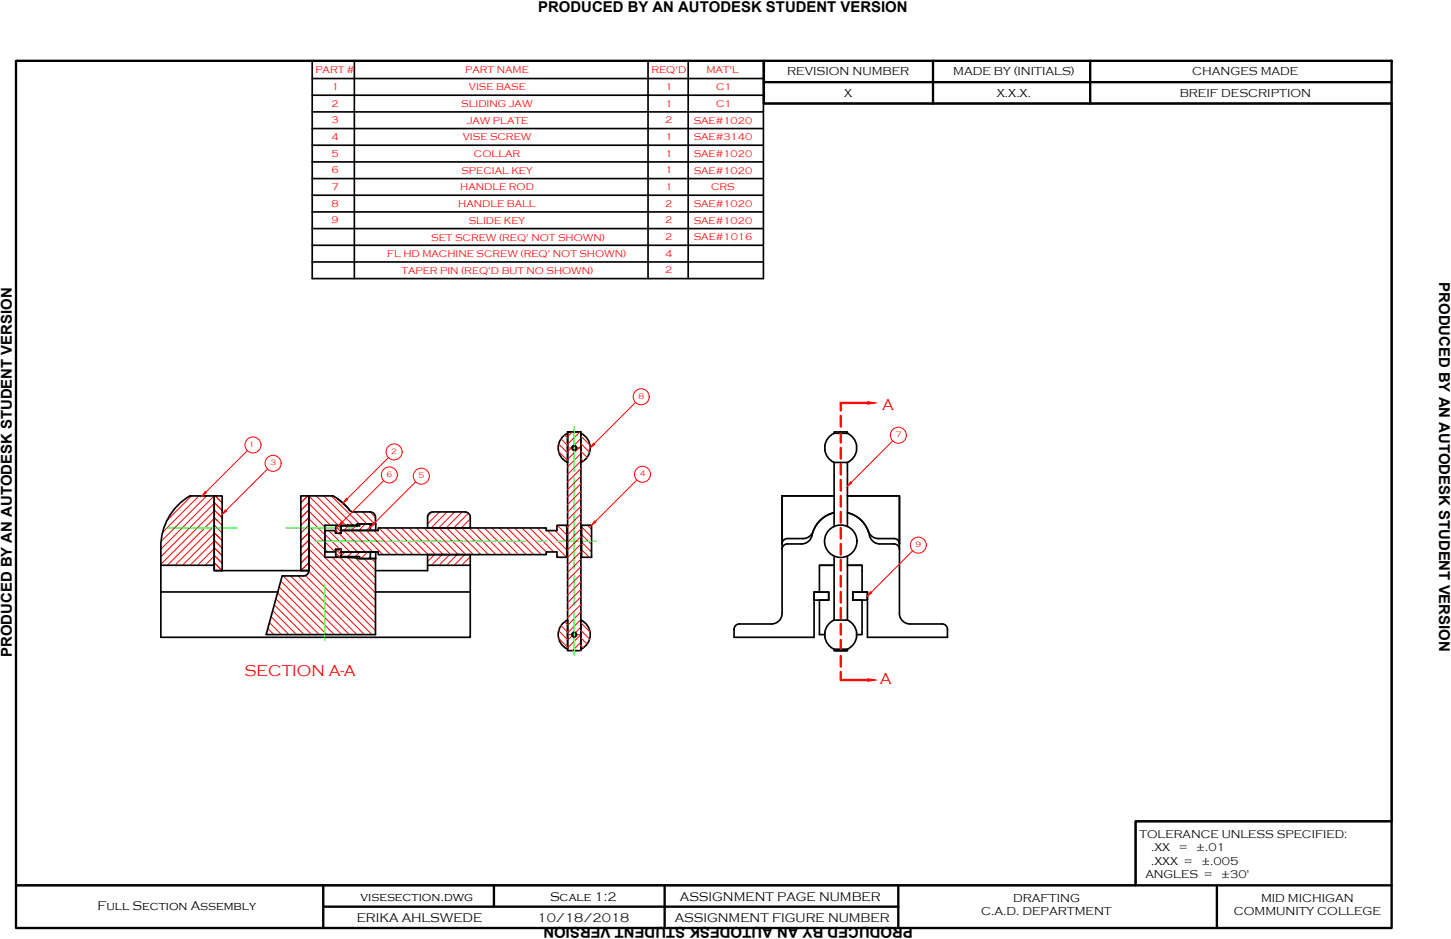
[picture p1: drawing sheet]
<svg xmlns="http://www.w3.org/2000/svg" width="432mm" height="279mm" viewBox="0 0 432 279" stroke-linecap="round" stroke-linejoin="round" font-family="sans-serif">
<!-- layer: SECTION LINES -->
<g fill="none" stroke="#f00" stroke-width=".3">
<path d="M166.3 134.4l2.6 2.6M166.3 132.1l2.6 2.7M167 130.6l1.9 1.9M168.1 129.4l.8 .9M170.3 133.1l-1.4 1.3M170.3 128.5l-1.4 1.4M172.6 128.5l-3.7 3.7M172.9 132.7l-4 4M172.9 134.9l-4 4M172.9 137.2l-4 3.9M172.9 139.4l-4 4M172.9 130.5l-2.2 2.1"/>
<path d="M172.9 136.5l.7 .7M172.9 134.2l1.8 1.9M172.9 132l2.6 2.6M172.9 129.8l2.7 2.7M57 147.6l-7.3 7.2M59.2 147.6l-10.8 10.8M61.5 147.6l-13.6 13.5M63.7 147.6l-15.8 15.8M63.7 156.2l2.4 2.4M63.7 149.8l-15.8 15.9M63.7 152l-15.8 15.9M63.7 154.3l-13.9 13.9"/>
<path d="M63.7 156.5l-11.7 11.7M63.7 158.8l-9.4 9.4M63.7 149.5l2.4 2.4M63.7 151.7l2.4 2.4M63.7 154l2.4 2.4M63.7 158.5l2.4 2.4M64.1 147.6l2 2M89.7 154l2.2-2.3-2.4 2.4M90.9 155l1-1-2.4 2.3M91.6 147.6l-2.1 2M91.9 156.2l-2.4 2.4M91.9 158.8l4.8 4.8"/>
<path d="M91.9 156.6l4.8 4.7M91.9 154.3l4.8 4.8M91.9 152.1l4.8 4.7M91.9 149.8l6.5 6.5M91.9 147.6l8.7 8.7M91.9 149.5l-2.4 2.4M91.9 158.5l-2.4 2.3M94.1 147.6l8.8 8.7M96.4 147.6l8.7 8.6M96.7 159l4.4 4.4M97.8 157.9l6.4 6.3M98.6 147.6l8.3 8.3"/>
<path d="M99.9 157.8l.8 .8M99.9 156.7l1.6 1.5M100.8 158.7l5.6 5.5M100.9 156.5l.6 .6M102.3 157.9l6.3 6.3M103.6 156.5l-1.3 1.3M104.5 157.9l6.4 6.3M105.6 152.3l3.6 3.6M105.9 156.5l-1.3 1.3M106.8 157.9l4.9 4.9M107.9 152.3l3.5 3.6M108.7 155.9l-1.9 1.9"/>
<path d="M109 157.9l2.7 2.7M110.1 152.3l1.6 1.7M110.2 156.6l-1.1 1.2M111.3 157.9l.4 .4M111.8 158.4l6.6 6.6M112.7 157.1l8 7.9M115 157.1l7.9 7.9M117.2 157.1l8 7.9M119.5 157.1l7.9 7.9M121.7 157.1l7.9 7.9M124 157.1l7.9 7.9M126.2 157.1l7.9 7.9"/>
<path d="M128.4 157.1l8 7.9M128.5 152.4l-1.2 1.2M130.7 157.1l7.9 7.9M130.8 152.3l-3.6 3.6M132.9 157.1l8 7.9M133 152.3l-4.7 4.8M135.2 157.1l7.9 7.9M135.3 152.3l-4.8 4.8M137.4 157.1l8 7.9M137.5 152.3l-4.7 4.8M139.4 152.7l-4.4 4.4M139.7 157.1l7.9 7.9"/>
<path d="M139.9 154.4l-2.6 2.7M139.9 156.6l-.4 .5M141.9 157.1l7.9 7.9M144.2 157.1l7.9 7.9M146.4 157.1l7.9 7.9M148.7 157.1l7.9 7.9M150.9 157.1l7.9 7.9M153.1 157.1l8 7.9M155.4 157.1l7.2 7.2M157.6 157.1l7.2 7.1M159.9 157.1l8.7 8.7M162.1 157.1l.5 .4"/>
<path d="M162.9 157.9l5.8 5.8M165.2 157.9l3.5 3.5M165.8 156.3l2.9 2.9M168.1 156.3l.6 .6M172.9 141.7l-4 3.9M172.9 143.9l-4 4M172.9 146.2l-4 3.9M172.9 148.4l-4 4M172.9 150.7l-4 3.9M172.9 152.9l-4 4M172.9 155.2l-4 3.9M172.9 157.4l-4 4"/>
<path d="M172.9 159.6l-4 4M173.1 159.1l2.9 2.9M173.1 156.8l2.9 3M174.8 156.3l1.2 1.2M63.7 161l-7.2 7.2M63.7 163.2l-4.9 5M63.7 165.5l-2.7 2.7M63.7 167.7l-.4 .5M63.7 160.7l2.4 2.4M63.7 163l2.4 2.3M63.7 165.2l2.4 2.4M63.7 167.5l2.4 2.3"/>
<path d="M63.7 169.7l.1 .1M81.6 180l8.9 8.8M82.1 178.2l10.6 10.6M82.6 176.4l12.4 12.4M83.1 174.7l14.1 14.1M83.5 172.9l16 15.9M84.3 171.4l17.4 17.4M86.5 171.4l17.5 17.4M88.7 171.4l17.5 17.4M90.9 171.3l17.6 17.5M91.9 170l18.8 18.8M91.9 167.8l19.8 19.8"/>
<path d="M91.9 165.5l19.8 19.9M91.9 163.3l19.8 19.8M91.9 161.1l19.8 19.8M91.9 160.7l-2.4 2.4M91.9 163l-2.4 2.3M91.9 165.2l-2.4 2.4M91.9 167.4l-2.3 2.4M91.9 169.7l-.1 .1M96.7 161.2l3 3M96.7 163.5l.7 .7M98.9 165.8l12.8 12.8M99.9 164.5l1.1 1.1"/>
<path d="M100 163.5l1.5 1.5M101.2 165.8l10.5 10.6M101.2 163.5l.3 .4M101.5 163.8l.4 .4M102.6 164.3l-1.1 1.1M103.4 165.8h.1M103.5 165.9l8.2 8.3M104.8 164.3l-1.3 1.3M105.7 165.9l6 6M107.1 164.3l-1.4 1.3M108.3 166.2l3.4 3.5M109.3 164.3l-1.9 1.9"/>
<path d="M110.2 165.6l-.6 .6M110.5 166.2l1.2 1.2M111.8 160.7l4.4 4.3M111.8 162.9l2.1 2.1M129.3 165l-2.1 2.1M131.6 165l-3.2 3.2M133.8 165l-3.2 3.2M136.1 165l-3.2 3.2M138.3 165l-3.2 3.2M139.9 165.6l-2.5 2.6M139.9 167.9l-.3 .3M165.7 165.2l.7 .6"/>
<path d="M172.9 161.9l-4 4M172.9 164.1l-4 4M172.9 166.4l-4 3.9M172.9 168.6l-4 4M172.9 170.9l-4 3.9M172.9 173.1l-4 4M172.9 175.4l-4 3.9M172.9 177.6l-4 4M172.9 179.9l-4 3.9M173.1 161.3l2.9 3M173.1 163.5l2.2 2.3M173.1 165.8h.1"/>
<path d="M79.2 188.8h.1M79.7 187l1.8 1.8M80.2 185.3l3.6 3.5M80.7 183.5l5.3 5.3M81.1 181.7l7.1 7.1M166.3 189.9l2.6 2.7M166.3 187.7l2.6 2.7M167 186.2l1.9 1.9M168.1 185l.8 .9M170.3 189.1l-1.4 1.5M172.9 182.1l-4 4M172.9 184.3l-4 4"/>
<path d="M172.9 188.8l-4 4M172.9 191.1l-2.6 2.5M172.9 186.6l-1.7 1.7M172.9 193.3l-.3 .3M172.9 192.1l.7 .7M172.9 189.8l1.8 1.9M172.9 187.6l2.6 2.6M172.9 185.3l2.7 2.7"/>
</g>
<!-- layer: OBJECT LINES -->
<g fill="none" stroke="#000" stroke-width=".5">
<path d="M4.8 18.1h222.5v12.7h186.8v213.6h-76.2v19h-333.1zM92.9 18.2h134.3v64.7h-134.3zM105.5 18.2v64.7M192.8 18.2v64.7M204.8 18.2v64.7M92.9 38.2h134.3M92.9 33.3h134.3M92.9 28.3h134.3M92.9 23.4h134.3M92.9 58.1h134.3M92.9 53.1h134.3M92.9 48.2h134.3"/>
<path d="M92.9 43.2h134.3M92.9 63.1h134.3M92.9 68h134.3M92.9 73h134.3M92.9 77.9h134.3M167.7 129.7l1.2-.8v8.7a4.8 4.8 0 0 1-1.2-7.9zM168.9 128.5h4v65.1h-4zM168.9 128.5h4M172.9 128.9a4.8 4.8 0 0 1 2.8 4.4 4.8 4.8 0 0 1-2.8 4.3zM248.2 128.9a4.8 4.8 0 0 0-2.8 4.4 4.8 4.8 0 0 0 2.8 4.3M248.2 128.9v-.4h4v.4M248.2 128.9h4"/>
<path d="M248.2 137.6h4M248.2 137.6v19.1M252.2 128.9a4.8 4.8 0 0 1 2.8 4.4 4.8 4.8 0 0 1-2.8 4.3M252.2 137.6v19.1M63.7 147.6h2.4v22.2h-2.4zM89.5 147.6h2.4v22.2h-2.4zM91.9 157.1v12.7M99.1 147.5a17.5 17.5 0 0 1 4.9 4.2M99.1 147.6h-7.2v22.2M99.9 158.7v-2.2h1.6v2.2M99.9 158.6h1.6M100.5 148.5l1.6 1.2 1.9 2"/>
<path d="M101.5 158.7h-1.7v-.8h-3.1v6.3h3.1v-.8h1.7M101.5 157.8h10.3M103.4 156.3h-6.7v9.5h6.7M103.9 151.7l.6 .5 .7 .1h5a1.57 1.57 0 0 1 1.5 1.6v2M106.2 156.2h-2.8v.3M110.2 155.9h-3.2v.6h-5.5v1.4M110.2 155.9h1.6v2M110.2 155.9v1.9M111.7 155.9h-5.5v.6M127.9 152.6l.9-.3h9.6a1.59 1.59 0 0 1 1.5 1.6v3.2h-12.7v-3.2l.1-.5zM168.7 156.3v9.5M168.9 156.3h-3.2v1.6h-3.1v-.8h-50v.8h-11.1v.8"/>
<path d="M172.9 156.3h3.1v9.5h-3.1M173.1 156.3v9.5M248.2 147.6h-15.5v34.9a3.2 3.2 0 0 1-3.1 3.2h-9.6M258.4 158.1l.6 1 1.3 1 1.1 .2 4.7-.1a1.59 1.59 0 0 1 1.6 1.6v-14.2h-15.5h15.5v34.9a3.2 3.2 0 0 0 3.1 3.2h9.6M258.4 158.1a8.7 8.7 0 0 0-6.2-5.5 9 9 0 0 1 6.7 7.3 3.2 3.2 0 0 0 3 2h4.2M47.9 176.1h34.8M47.9 168.2h15.8M91.9 169.8h-28.2v-22.2h-7.2a17.4 17.4 0 0 0-8.6 15v27h92v-24.6h-12.7v4.8h-15.5M99.9 163.4v2.2h1.6v-2.2M99.9 163.5h1.6M101.5 163.4v2.2h5.5v.6h3.2M101.5 164.3l10.3-.1v2h-1.6"/>
<path d="M101.5 163.4v.8h11.1v.8h50v-.8h3.1v1.6h3.2M103.4 165.6v.3h2.8h-2.8M106.2 165.6v.6h5.5v22.6h-32.5l4.8-17.4h6.3a1.59 1.59 0 0 0 1.6-1.6M110.2 164.3v1.9M111.5 176.1h28.4M127.2 168.2h12.7M232.7 161.8a1.58 1.58 0 0 1 1.6-1.5h4.7a3.5 3.5 0 0 0 3.3-3 8.7 8.7 0 0 1 5.9-4.7 9 9 0 0 0-6.7 7.3 3.2 3.2 0 0 1-3 2h-4.2M234.3 161.8a1.59 1.59 0 0 0-1.6 1.6M242.3 176.2h4.3v2.4h-4.3zM243.9 168.2h4.3h-4.3v7.9h-1.6v13.5h-23.8l-.1-2.4a1.59 1.59 0 0 1 1.6-1.5M243.9 176.2h2.7v2.4h-2.7v10.2h1.6M248.2 165.4v19.1"/>
<path d="M252.2 165.4v19.1M253.8 178.6v-2.4l4.3-.1v13.5h23.9v-2.4a1.59 1.59 0 0 0-1.6-1.5M253.8 178.6h2.7v10.2h-1.6M253.8 176.2h4.3v2.4h-4.3zM256.6 168.2h-4.4h4.4v7.9M266.1 161.8a1.59 1.59 0 0 1 1.6 1.6M167.7 185.2l1.2-.7v8.7a4.8 4.8 0 0 1-1.2-8zM172.9 184.5a4.8 4.8 0 0 1 2.8 4.3 4.8 4.8 0 0 1-2.8 4.4zM248.2 184.5a4.8 4.8 0 0 0-2.8 4.3 4.8 4.8 0 0 0 2.8 4.4M248.2 193.2v.4h4M248.2 184.5h4M248.2 193.2h4"/>
<path d="M252.2 184.5a4.8 4.8 0 0 1 2.8 4.3 4.8 4.8 0 0 1-2.8 4.4M252.2 193.2v.4h-4"/>
<circle cx="170.9" cy="133.3" r=".66"/>
<circle cx="250.2" cy="161.1" r="4.8"/>
<circle cx="170.9" cy="188.8" r=".66"/>
</g>
<!-- layer: CENTERLINE -->
<g fill="none" stroke="#0f0" stroke-width=".3">
<path d="M170.9 127v13.4M49.7 157.1h20.9M85.1 157.1h16.4M103.7 157.1h1.3M170.9 142v9.5M170.9 153.1v16.1M94 161.1h20.2M96.6 173.8v16.8M115.1 161.1h41.3M159.6 161.1h3.2M165.9 161.1h11.7M170.9 170.6v9.5"/>
<path d="M170.9 181.7v13.4"/>
</g>
<!-- layer: DIMENSIONS -->
<g fill="none" stroke="#f00" stroke-width=".3">
<path d="M189.1 119.8l-12.3 12.3M73.6 134.1l-12.4 12.3M79.6 139.6l-12.4 12.3M115.6 136.2l-12.4 12.3M168.7 133.3h4.4M170.9 131.1v4.4M265.7 131.2l-12.4 12.4M114.2 143l-12.4 12.4M123.7 143.4l-12.4 12.3M189.5 142.8l-12.3 12.4M271.6 163.9l-12.4 12.4M168.7 188.8h4.4"/>
<path d="M170.9 186.6v4.4"/>
<circle cx="190.8" cy="118.1" r="2.39"/>
<circle cx="75.3" cy="132.4" r="2.39"/>
<circle cx="81.3" cy="137.9" r="2.39"/>
<circle cx="117.3" cy="134.5" r="2.39"/>
<circle cx="267.3" cy="129.5" r="2.39"/>
<circle cx="115.9" cy="141.3" r="2.39"/>
<circle cx="125.4" cy="141.7" r="2.39"/>
<circle cx="191.2" cy="141.1" r="2.39"/>
<circle cx="273.3" cy="162.2" r="2.39"/>
</g>
<!-- layer: CUTTING PLANE LINE -->
<g fill="none" stroke="#f00" stroke-width=".7">
<path d="M258.2 119.9h-8v2.3M250.2 123.8v3.1M250.2 128.5v3.2M250.2 133.3v3.2M250.2 138v3.2M250.2 142.8v3.2M250.2 147.6v3.1M250.2 152.3v3.2M250.2 157.1v3.2M250.2 161.9v3.1M250.2 166.6v3.2M250.2 171.4v3.2"/>
<path d="M250.2 176.1v3.2M250.2 180.9v3.2M250.2 185.7v3.1M250.2 190.4v3.2M250.2 195.2v3.2M250.2 200v2.2M250.2 202.3h8"/>
</g>
<g fill="#f00" stroke="#f00" stroke-width=".3">
<path d="M258.2 119.5l2.3 .4-2.3 .4z"/>
<path d="M258.2 202l2.3 .3-2.3 .4z"/>
</g>
<!-- layer: DIMENSIONS -->
<g fill="#f00" stroke="#f00" stroke-width=".3">
<path d="M103 148.3l.4 .4-1.3 .9z"/>
<path d="M61.1 146.3l.3 .3-1.3 1z"/>
<path d="M176.6 131.9l.4 .4-1.3 .9z"/>
<path d="M253.1 143.4l.4 .3-1.3 1z"/>
<path d="M259.1 176.1l.3 .3-1.3 1z"/>
<path d="M177 155l.4 .4-1.4 .9z"/>
<path d="M111.2 155.6l.3 .3-1.3 1z"/>
<path d="M101.6 155.2l.4 .4-1.3 .9z"/>
<path d="M67.1 151.7l.3 .4-1.3 .9z"/>
</g>
<!-- layer: BORDER -->
<path d="M4.8 18.1h409.3v258h-409.3zM227.3 18.1v12.7h186.8M277.7 18.1v12.7M324.4 18.1v12.7M227.3 24.4h186.8M4.8 263.4h409.3M96.2 263.4v12.7M96.2 269.8h171.1M147 263.4v6.4M197.8 263.4v12.7M267.3 263.4v12.7M362.1 263.4v12.7" fill="none" stroke="#000" stroke-width=".7"/>
<!-- layer: Title Block -->
<path d="M414.1 244.4h-76.2v19" fill="none" stroke="#000" stroke-width=".7"/>
<g font-size="4.8" fill="#f00">
<text x="262.5" y="122.1">A</text>
<text x="72.8" y="201.2">SECTION A-A</text>
<text x="261.9" y="203.6">A</text>
</g>
<g font-size="4.4">
<text x="160.2" y="3.5">PRODUCED BY AN AUTODESK STUDENT VERSION</text>
<text x="428.3" y="84" transform="rotate(90 428.3 84)">PRODUCED BY AN AUTODESK STUDENT VERSION</text>
<text x="3.5" y="195.4" transform="rotate(-90 3.5 195.4)">PRODUCED BY AN AUTODESK STUDENT VERSION</text>
<text x="271.6" y="275.9" transform="rotate(180 271.6 275.9)">PRODUCED BY AN AUTODESK STUDENT VERSION</text>
</g>
<g font-size="3.8">
<text x="107.3" y="268">visesection.dwg</text>
<text x="163.7" y="268">Scale 1:2</text>
<text x="202.4" y="268">ASSIGNMENT PAGE NUMBER</text>
<text x="29" y="270.9">Full Section Assembly</text>
<text x="106.2" y="274.2">ERIKA AHLSWEDE</text>
<text x="159.9" y="274.2">10/18/2018</text>
<text x="200.8" y="274.2">ASSIGNMENT FIGURE NUMBER</text>
</g>
<g font-size="3.5">
<text x="234.3" y="22.4">REVISION NUMBER</text>
<text x="283.7" y="22.4">MADE BY (INITIALS)</text>
<text x="354.8" y="22.4">CHANGES MADE</text>
<text x="251.2" y="28.9">X</text>
<text x="296.6" y="28.9">X.X.X.</text>
<text x="351.1" y="28.9">BREIF DESCRIPTION</text>
<text x="301.5" y="268.4">DRAFTING</text>
<text x="375.3" y="268.4">MID MICHIGAN</text>
<text x="292" y="272.3">C.A.D. DEPARTMENT</text>
<text x="367.2" y="272.3">COMMUNITY COLLEGE</text>
</g>
<g font-size="3.4">
<text x="339.1" y="249.5">TOLERANCE UNLESS SPECIFIED:</text>
<text x="342.6" y="253.3">.XX</text>
<text x="342.6" y="257.3">.XXX =</text>
<text x="350.8" y="253.3">=</text>
<text x="356" y="253.3">±.01</text>
<text x="357.5" y="257.3">±.005</text>
<text x="340.8" y="261.2">ANGLES =</text>
<text x="363.4" y="261.2">±30'</text>
</g>
<g font-size="3" fill="#f00">
<text x="93.9" y="21.7">PART #</text>
<text x="138.5" y="21.7">PART NAME</text>
<text x="193.9" y="21.7">REQ'D</text>
<text x="210.2" y="21.7">MAT'L</text>
<text x="98.7" y="26.8">1</text>
<text x="139.5" y="26.8">VISE BASE</text>
<text x="198" y="26.8">1</text>
<text x="213.1" y="26.8">C1</text>
<text x="98.7" y="31.8">2</text>
<text x="137.3" y="31.8">SLIDING JAW</text>
<text x="198" y="31.7">1</text>
<text x="213.1" y="31.8">C1</text>
<text x="98.7" y="41.6">4</text>
<text x="98.7" y="36.7">3</text>
<text x="137.7" y="41.7">VISE SCREW</text>
<text x="138.9" y="36.8">JAW PLATE</text>
<text x="198" y="36.7">2</text>
<text x="198" y="41.6">1</text>
<text x="206.4" y="41.7">SAE#3140</text>
<text x="206.4" y="36.8">SAE#1020</text>
<text x="98.6" y="46.7">5</text>
<text x="141.1" y="46.6">COLLAR</text>
<text x="198" y="46.6">1</text>
<text x="206.4" y="46.7">SAE#1020</text>
<text x="98.6" y="51.6">6</text>
<text x="137.3" y="51.6">SPECIAL KEY</text>
<text x="198" y="51.6">1</text>
<text x="206.4" y="51.6">SAE#1020</text>
<text x="98.7" y="56.6">7</text>
<text x="137" y="56.6">HANDLE ROD</text>
<text x="198" y="56.5">1</text>
<text x="211.6" y="56.6">CRS</text>
<text x="98.7" y="61.5">8</text>
<text x="136.4" y="61.6">HANDLE BALL</text>
<text x="198" y="61.5">2</text>
<text x="206.4" y="61.6">SAE#1020</text>
<text x="98.7" y="66.5">9</text>
<text x="128.3" y="71.6">SET SCREW (REQ' NOT SHOWN)</text>
<text x="139.5" y="66.5">SLIDE KEY</text>
<text x="198" y="66.5">2</text>
<text x="198" y="71.4">2</text>
<text x="206.4" y="66.5">SAE#1020</text>
<text x="206.5" y="71.5">SAE#1016</text>
<text x="115.2" y="76.6">FL HD MACHINE SCREW (REQ' NOT SHOWN)</text>
<text x="198" y="76.4">4</text>
<text x="119.5" y="81.6">TAPER PIN (REQ'D BUT NO SHOWN)</text>
<text x="198" y="81.4">2</text>
</g>
<g font-size="2.4" fill="#f00">
<text x="190" y="118.6">8</text>
<text x="266.5" y="130.1">7</text>
<text x="74" y="132.9">1</text>
<text x="116.4" y="135">2</text>
<text x="80.5" y="138.4">3</text>
<text x="115" y="141.9">6</text>
<text x="124.5" y="142.3">5</text>
<text x="190.4" y="141.7">4</text>
<text x="272.5" y="162.8">9</text>
</g>
</svg>
